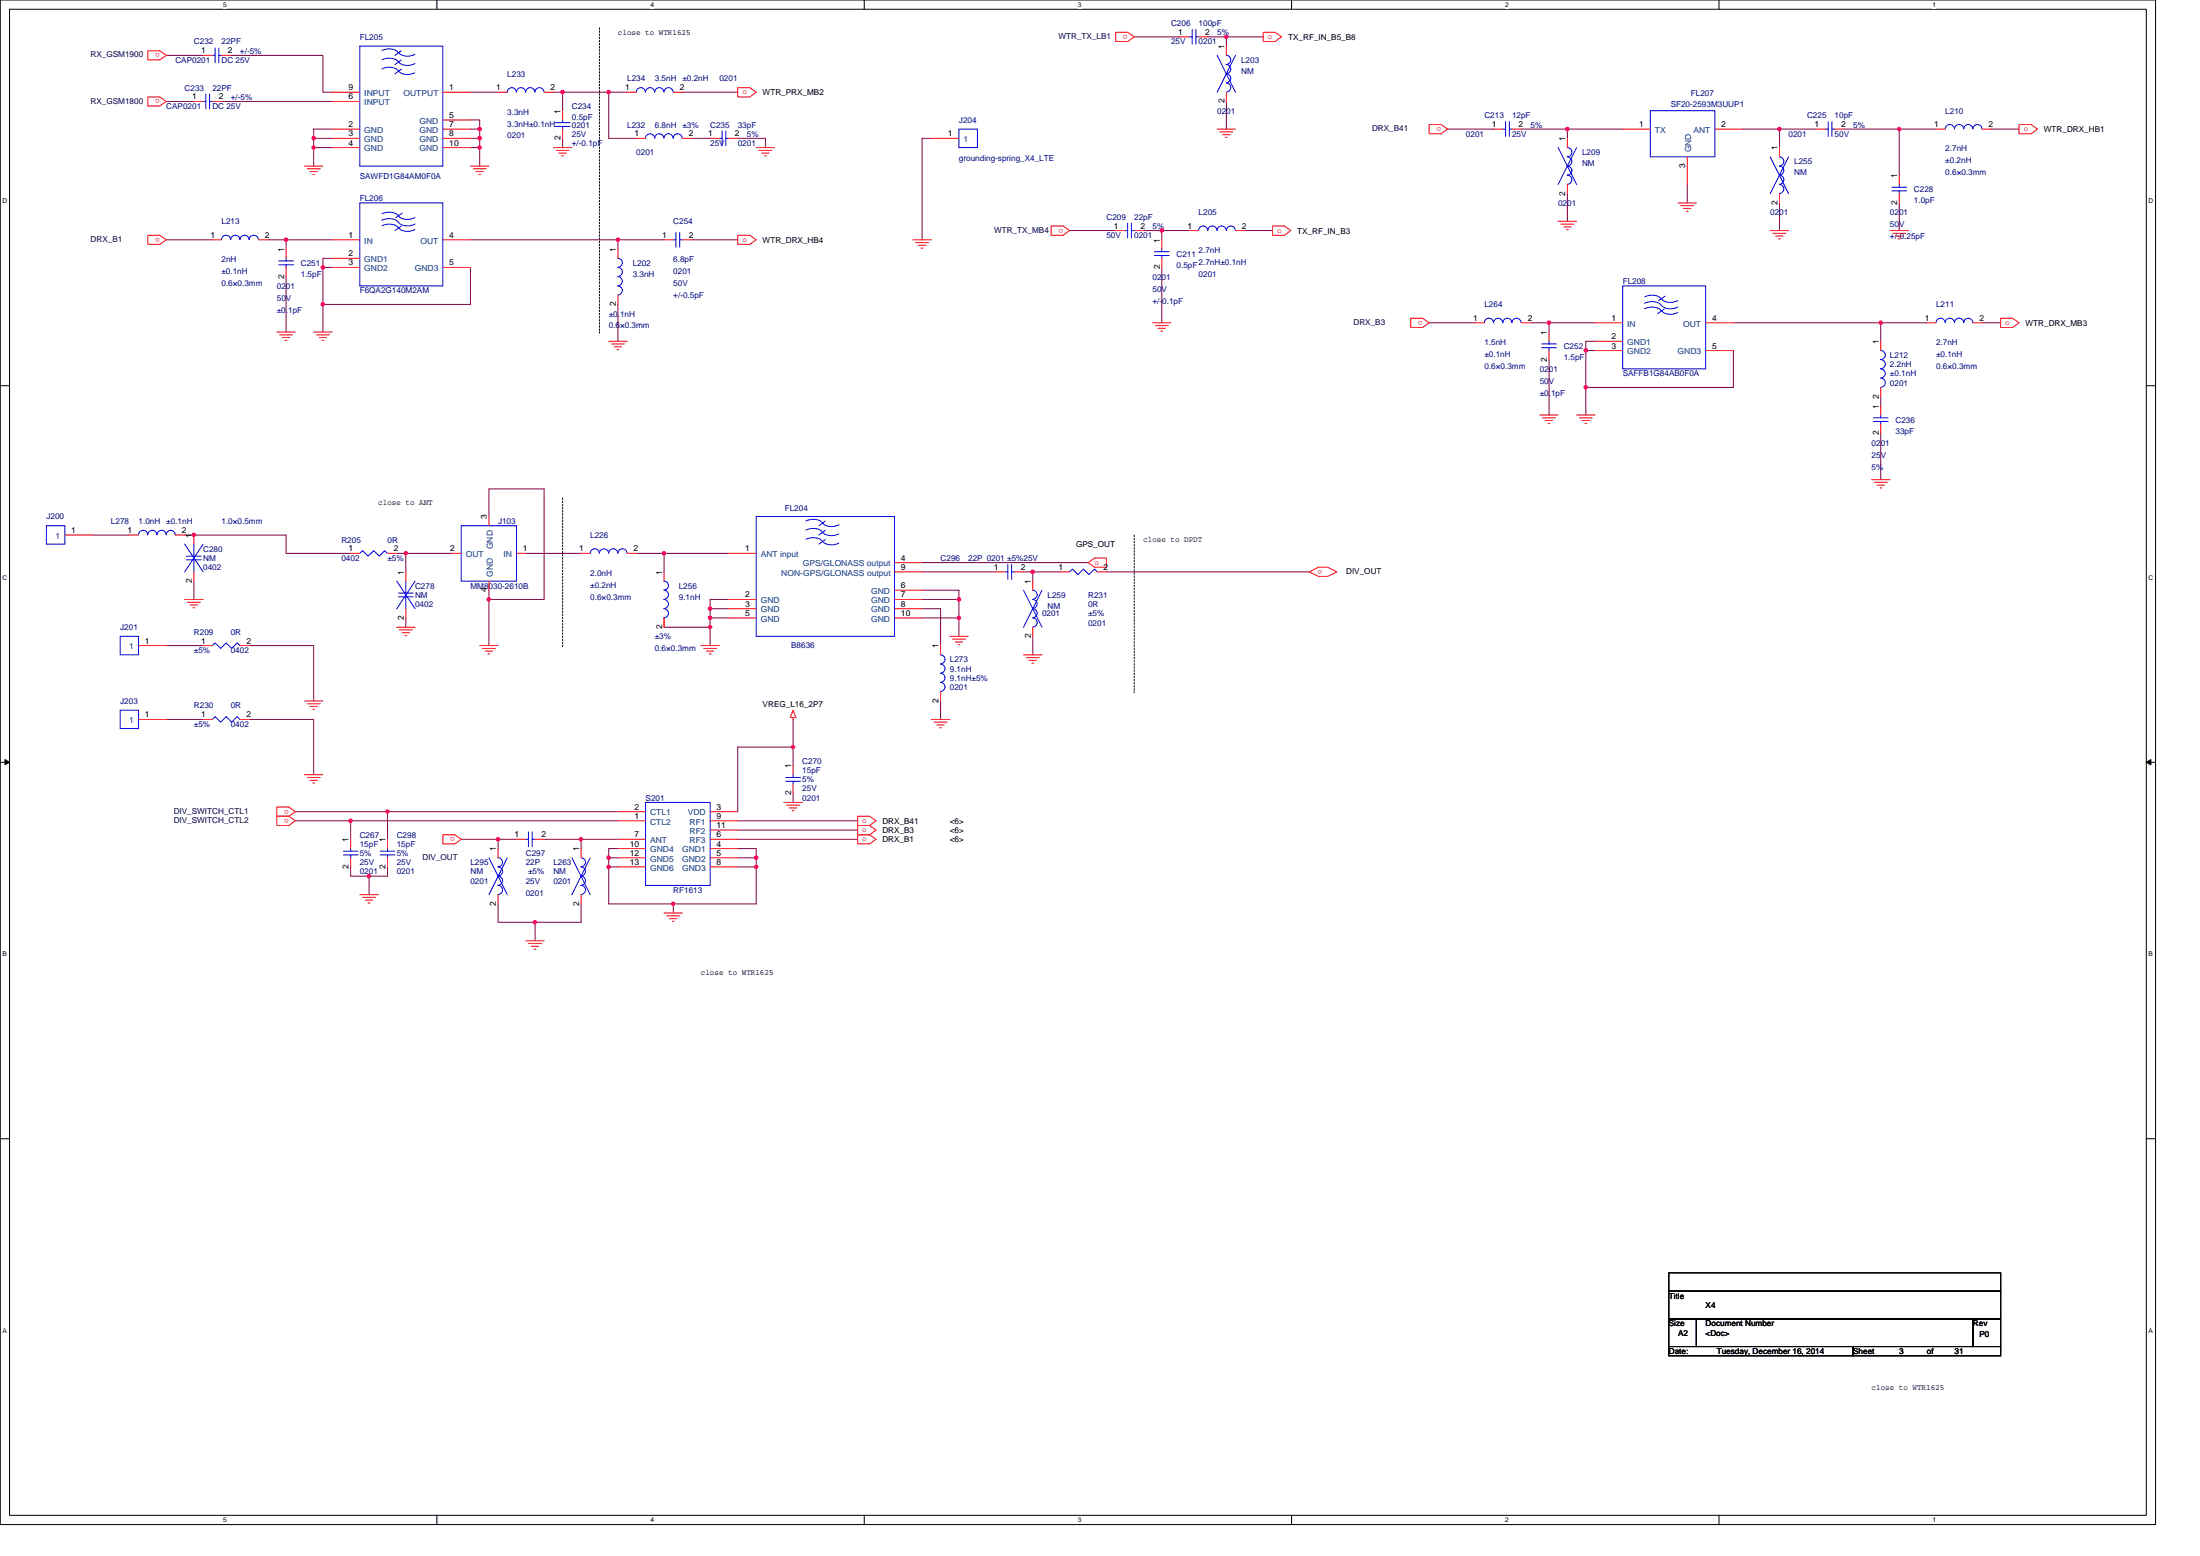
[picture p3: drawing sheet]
<svg xmlns="http://www.w3.org/2000/svg" width="297mm" height="210mm" viewBox="0 0 297 210" stroke-linecap="round" stroke-linejoin="round" font-family="sans-serif">
<path d="M0 0h291v205.7h-291zM1.3 1.2h288.5v203.3h-288.5z" fill="none" stroke="#000" stroke-width=".14"/>
<g fill="#fff">
<path d="M30.1 .1h.5v1h-.5z"/>
<path d="M30.1 204.6h.5v1h-.5z"/>
</g>
<path d="M59 0v1.2M59 204.5v1.2" fill="none" stroke="#000" stroke-width=".14"/>
<g fill="#fff">
<path d="M87.8 .1h.5v1h-.5z"/>
<path d="M87.8 204.6h.5v1h-.5z"/>
</g>
<path d="M116.7 0v1.2M116.7 204.5v1.2" fill="none" stroke="#000" stroke-width=".14"/>
<g fill="#fff">
<path d="M145.5 .1h.5v1h-.5z"/>
<path d="M145.5 204.6h.5v1h-.5z"/>
</g>
<path d="M174.4 0v1.2M174.4 204.5v1.2" fill="none" stroke="#000" stroke-width=".14"/>
<g fill="#fff">
<path d="M203.2 .1h.5v1h-.5z"/>
<path d="M203.2 204.6h.5v1h-.5z"/>
</g>
<path d="M232.1 0v1.2M232.1 204.5v1.2" fill="none" stroke="#000" stroke-width=".14"/>
<g fill="#fff">
<path d="M260.9 .1h.5v1h-.5z"/>
<path d="M260.9 204.6h.5v1h-.5z"/>
<path d="M.4 26.6h.6v1h-.6z"/>
<path d="M290.1 26.6h.6v1h-.6z"/>
<path d="M.4 77.4h.6v1h-.6z"/>
<path d="M290.1 77.4h.6v1h-.6z"/>
</g>
<path d="M0 52h1.3M289.8 52h1.2" fill="none" stroke="#000" stroke-width=".14"/>
<g fill="#fff">
<path d="M.4 128.3h.5v1h-.5z"/>
<path d="M290.1 128.3h.6v1h-.6z"/>
</g>
<path d="M0 102.9h1.3M289.8 102.9h1.2" fill="none" stroke="#000" stroke-width=".14"/>
<path d="M.7 102.5l.6 .4-.6 .3zM289.8 102.9l.6-.4v.7z" fill="#000" stroke="#000" stroke-width=".14"/>
<g fill="#fff">
<path d="M.4 179.1h.5v1h-.5z"/>
<path d="M290.1 179.1h.6v1h-.6z"/>
</g>
<path d="M0 153.7h1.3M289.8 153.7h1.2M225.3 178h3.7v3.7h-3.7zM225.3 171.8h44.8v2.4h-44.8zM225.3 174.2h44.8v3.8h-44.8zM229 178h37.4v3.7h-37.4zM266.4 178h3.7v3.7h-3.7zM225.3 181.7h24.9v1.3h-24.9zM250.2 181.7h19.9v1.3h-19.9z" fill="none" stroke="#000" stroke-width=".14"/>
<path d="M80.9 3.7v41.1M80.9 44.8h.1M76 67.2v19.9M153.1 72.2v21.1M76 87.1h.1M153.1 93.3h.1" fill="none" stroke="#000" stroke-width=".14" stroke-dasharray=".2 .2"/>
<g fill="none" stroke="#800040" stroke-width=".14">
<path d="M22.5 7.5h4.9M22.5 13.7h3.7M29.9 13.7h14.9M31.2 7.5h12.4v4.9h1.2M42.4 18.7v1.2M42.4 18.7h2.4M42.4 19.9h2.4M42.4 19.9v2.5M44.8 17.4h-2.4v1.3M63.5 12.4h3.7M63.5 19.9h1.3M63.5 18.7h1.3"/>
<path d="M63.5 17.4h1.3M63.5 16.2h1.3v1.2M64.8 17.4v1.3M64.8 19.9v2.5M64.8 18.7v1.2M74.7 12.4h1.3M76 18.7v1.2M76 12.4v2.5M76 12.4h6.2M82.2 12.4v6.3h3.7M82.2 12.4h2.5M92.1 12.4h7.5"/>
<path d="M93.4 18.7h2.5M99.6 18.7h3.8v1.2M125.7 18.7h-1.2v13.7M153.1 5h6.3M163.1 5h2.5M165.6 13.7v3.7M165.6 5v1.2M165.6 5h5M195.4 17.4h6.3M205.4 17.4h6.2M211.6 17.4h7.5M211.6 17.4v1.3"/>
<path d="M235.3 17.4h5M245.2 17.4h-4.9v2.5M249 17.4h7.4M256.4 17.4h5M256.4 17.4v6.2M268.9 17.4h3.7M22.5 32.4h6.2M36.1 32.4h2.5M38.6 32.4v1.2M38.6 32.4h6.2M38.6 37.3v7.5M43.6 36.1v5"/>
<path d="M43.6 36.1h1.2M44.8 34.9h-1.2v1.2M63.5 32.4h19.9M63.5 36.1v5h-19.9M83.4 32.4v1.2M83.4 32.4h6.3M93.4 32.4h6.2M144.4 31.1h6.2M154.4 31.1h2.5M156.9 31.1h3.7M156.9 36.1v7.5M156.9 31.1v1.3"/>
<path d="M168.1 31.1h3.7M211.6 26.1v3.8M227.8 24.9v2.5M240.3 27.4v3.7M256.4 27.4v3.7M43.6 41.1v3.7M83.4 41.1v5M193 43.6h6.2M206.6 43.6h2.5M209.1 48.5v7.5M209.1 43.6v1.2M209.1 43.6h6.3"/>
<path d="M214.1 47.3h1.3M214.1 47.3v5M214.1 52.3v3.7M215.4 46.1h-1.3v1.2M234 43.6h19.9M234 47.3v5h-19.9M253.9 43.6v2.5M253.9 43.6h6.3M253.9 58.5v6.2M253.9 53.5v1.3M267.6 43.6h2.5M12.5 72.2h5"/>
<path d="M24.9 72.2h13.7v2.5h8.7M26.2 78.4v2.5M53.6 74.7h1.2M54.8 74.7v2.5M54.8 74.7h6.2M66 79.7v7.4M66 69.7v-3.7h7.5v14.9h-7.5M71 74.7h7.5M85.9 74.7h3.8M98.4 74.7h-8.7v2.5M124.5 79.7h5v1.2M124.5 75.9h22.4"/>
<path d="M124.5 77.2h10M138.2 77.2h1.2M139.4 77.2h3.8M139.4 77.2v1.2M149.4 77.2h27.4M22.5 97.1h4.9M22.5 87.1h4.9M33.7 97.1h8.7v7.4M33.7 87.1h8.7v7.5M54.8 83.4v1.2M89.7 83.4v1.2h6.2M95.9 83.4v1.2"/>
<path d="M95.9 84.6v2.5M95.9 82.1h2.5M95.9 83.4h2.5M95.9 82.1v1.3M98.4 80.9h-2.5v1.2M107.1 97.1v3.7M124.5 80.9h5M124.5 83.4h5M124.5 82.1h2.5v5M127 94.6v2.5M129.5 80.9v2.5M129.5 83.4v2.5"/>
<path d="M139.4 85.9v2.5M39.9 110.8h7.4M39.9 109.5h12.4M47.3 110.8h36.1M47.3 110.8v2.5M47.3 117v1.2h2.5M49.8 118.2v2.5M52.3 109.5v3.8M52.3 109.5h31.1M52.3 117v1.2h-2.5M62.3 113.3h4.9M67.2 113.3v1.2"/>
<path d="M67.2 113.3h2.5M73.5 113.3h5M78.5 113.3v1.2M78.5 113.3h4.9M82.2 115.8h1.2M82.2 117h1.2M82.2 117v5h8.7M82.2 115.8v1.2M83.4 114.5h-1.2v1.3M99.6 114.5h2.5v1.3M99.6 115.8h2.5M99.6 117h2.5"/>
<path d="M99.6 110.8h16.2M99.6 112h16.2M99.6 113.3h16.2M102.1 115.8v1.2M102.1 117v5h-11.2M107.1 100.8h-7.5v8.7M107.1 107v1.3M107.1 100.8v2.5M67.2 122v2.5h5M72.2 124.5v2.5M78.5 122v2.5h-6.3M90.9 122v1.2"/>
</g>
<g fill="#f0f" stroke="#f0f" stroke-width=".14">
<circle cx="76" cy="12.4" r=".24"/>
<circle cx="82.2" cy="12.4" r=".24"/>
<circle cx="42.3" cy="18.7" r=".24"/>
<circle cx="64.8" cy="17.4" r=".24"/>
<circle cx="64.8" cy="19.9" r=".24"/>
<circle cx="64.8" cy="18.7" r=".24"/>
<circle cx="129.5" cy="80.9" r=".24"/>
<circle cx="129.5" cy="83.4" r=".24"/>
<circle cx="95.9" cy="82.1" r=".24"/>
<circle cx="95.9" cy="83.4" r=".24"/>
<circle cx="83.4" cy="32.4" r=".24"/>
<circle cx="43.6" cy="36.1" r=".24"/>
<circle cx="43.6" cy="41.1" r=".24"/>
<circle cx="52.3" cy="109.5" r=".24"/>
<circle cx="47.3" cy="110.8" r=".23"/>
<circle cx="49.8" cy="118.2" r=".24"/>
<circle cx="107.1" cy="100.8" r=".24"/>
<circle cx="102.1" cy="117" r=".24"/>
<circle cx="102.1" cy="115.7" r=".24"/>
<circle cx="82.2" cy="117" r=".24"/>
<circle cx="82.2" cy="115.7" r=".24"/>
<circle cx="90.9" cy="122" r=".23"/>
<circle cx="42.3" cy="19.9" r=".24"/>
<circle cx="139.4" cy="77.2" r=".24"/>
<circle cx="78.4" cy="113.2" r=".24"/>
<circle cx="67.2" cy="113.2" r=".24"/>
<circle cx="72.2" cy="124.4" r=".24"/>
<circle cx="66" cy="80.9" r=".24"/>
<circle cx="54.8" cy="74.7" r=".24"/>
<circle cx="26.2" cy="72.2" r=".24"/>
<circle cx="165.6" cy="5" r=".23"/>
<circle cx="156.9" cy="31.1" r=".24"/>
<circle cx="211.6" cy="17.4" r=".24"/>
<circle cx="240.2" cy="17.4" r=".23"/>
<circle cx="214.1" cy="47.3" r=".24"/>
<circle cx="214.1" cy="52.3" r=".24"/>
<circle cx="253.9" cy="43.5" r=".24"/>
<circle cx="256.4" cy="17.4" r=".24"/>
<circle cx="38.6" cy="32.4" r=".24"/>
<circle cx="209.1" cy="43.5" r=".24"/>
<circle cx="89.6" cy="74.7" r=".24"/>
<circle cx="95.9" cy="84.6" r=".24"/>
</g>
<g fill="none" stroke="#f00" stroke-width=".14">
<path d="M20 6.9h1.6l.9 .6-.9 .6h-1.6zM20 13.1h1.6l.9 .6-.9 .6h-1.6zM26.2 13.7h1.2M27.4 7.5h1.3M28.7 13.7h1.2M29.9 7.5h1.3M44.8 17.4h3.8M44.8 18.7h3.8M44.8 19.9h3.8M44.8 13.7h3.8M44.8 12.4h3.8M59.8 12.4h3.7"/>
<path d="M59.8 16.2h3.7M59.8 17.4h3.7M59.8 18.7h3.7M59.8 19.9h3.7M67.2 12.4h1.3M73.5 12.4h1.2M74.7 19.9h2.5M76 14.9v1.3M76 17.4v1.3M84.7 12.4h1.2M85.9 18.7h1.3M90.9 12.4h1.2"/>
<path d="M92.1 18.7h1.3M95.9 18.7h1.2M98.4 18.7h1.2M99.6 11.8h1.6l.9 .6-.9 .7h-1.6zM102.1 19.9h2.5M125.7 18.7h3.8M150.6 4.4h1.6l.9 .6-.9 .6h-1.6zM159.4 5h1.2M161.8 5h1.3M164.3 17.4h2.5M164.7 17.8h1.8M165.1 18.2h1"/>
<path d="M165.5 18.5h.2M165.6 6.2v1.3M165.6 12.4v1.3M170.6 4.4h1.6l.8 .6-.8 .6h-1.6zM193 16.8h1.6l.8 .6-.8 .7h-1.6zM201.7 17.4h1.2M204.1 17.4h1.3M211.6 18.7v1.2M219.1 17.4h3.7M231.5 17.4h3.8M240.3 19.9v1.3M245.2 17.4h1.3"/>
<path d="M247.7 17.4h1.3M261.4 17.4h1.3M267.6 17.4h1.3M272.6 16.8h1.6l.9 .6-.9 .7h-1.6zM20 31.7h1.6l.9 .7-.9 .6h-1.6zM28.7 32.4h1.2M34.9 32.4h1.2M38.6 33.6v1.3M38.6 36.1v1.2M41.1 22.4h2.5M41.5 22.8h1.7M41.9 23.2h1"/>
<path d="M42.2 23.5h.3M44.8 32.4h3.8M44.8 36.1h3.8M44.8 34.9h3.8M59.8 32.4h3.7M59.8 36.1h3.7M63.5 22.4h2.5M63.9 22.8h1.7M64.3 23.2h1M64.6 23.5h.3M75.1 20.3h1.7M75.5 20.7h1"/>
<path d="M75.8 21h.3M83.4 33.6v1.3M83.4 39.8v1.3M89.7 32.4h1.2M92.1 32.4h1.3M99.6 31.7h1.6l.9 .7-.9 .6h-1.6zM102.5 20.3h1.7M102.8 20.7h1M103.2 21h.3M123.3 32.4h2.4M123.6 32.7h1.8M124 33.1h1"/>
<path d="M124.4 33.5h.2M141.9 30.5h1.6l.9 .6-.9 .6h-1.6zM150.6 31.1h1.3M153.1 31.1h1.3M156.9 32.4v1.2M156.9 34.9v1.2M160.6 31.1h1.2M166.8 31.1h1.3M171.8 30.5h1.6l.9 .6-.9 .6h-1.6zM210.4 29.9h2.5M210.8 30.2h1.7M211.1 30.6h1"/>
<path d="M211.5 31h.2M211.6 24.9v1.2M226.6 27.4h2.4M226.9 27.7h1.8M227.3 28.1h1M227.7 28.5h.2M227.8 21.2v3.7M239 31.1h2.5M239.4 31.5h1.7M239.8 31.9h.9M240.1 32.2h.3M240.3 26.1v1.3"/>
<path d="M255.2 31.1h2.5M255.6 31.5h1.7M255.9 31.9h1M256.3 32.2h.3M256.4 23.6v1.3M256.4 26.1v1.3M37.4 44.8h2.5M37.8 45.2h1.7M38.1 45.6h1M38.5 45.9h.3M42.4 44.8h2.4M42.7 45.2h1.8"/>
<path d="M43.1 45.6h1M43.5 45.9h.2M82.2 46.1h2.5M82.6 46.4h1.7M82.9 46.8h1M83.3 47.2h.3M155.6 43.6h2.5M156 43.9h1.7M156.4 44.3h1M156.7 44.7h.3M190.5 42.9h1.6l.9 .7-.9 .6h-1.6zM199.2 43.6h1.2"/>
<path d="M205.4 43.6h1.2M207.9 56h2.5M208.3 56.4h1.7M208.6 56.7h1M209 57.1h.3M209.1 44.8v1.3M209.1 47.3v1.2M212.9 56h2.5M213.3 56.4h1.7M213.6 56.7h1M214 57.1h.2M215.4 43.6h3.7"/>
<path d="M215.4 47.3h3.7M215.4 46.1h3.7M230.3 43.6h3.7M230.3 47.3h3.7M253.9 46.1v1.2M253.9 52.3v1.2M253.9 54.8v1.2M253.9 57.3v1.2M260.2 43.6h1.2M266.4 43.6h1.2M270.1 42.9h1.6l.9 .7-.9 .6h-1.6zM8.8 72.2h3.7"/>
<path d="M17.5 72.2h1.2M23.7 72.2h1.2M26.2 72.2v1.2M26.2 77.2v1.2M47.3 74.7h1.3M52.3 74.7h1.3M54.8 77.2v1.2M61 74.7h1.3M66 69.7v1.3M66 78.4v1.3M69.7 74.7h1.3M78.5 74.7h1.2"/>
<path d="M84.7 74.7h1.2M89.7 77.2v1.2M98.4 74.7h3.7M120.8 75.9h3.7M120.8 79.7h3.7M120.8 77.2h3.7M134.5 77.2h1.2M136.9 77.2h1.3M139.4 78.4v1.3M143.2 77.2h1.2M146.9 75.9l.9-.6h1.6v1.2h-1.6zM148.1 77.2h1.3"/>
<path d="M176.8 77.2l1.2-.7h1.3l1.2 .7-1.2 .6h-1.3zM252.7 64.7h2.5M253.1 65.1h1.7M253.4 65.5h1M253.8 65.8h.3M18.7 87.1h3.8M18.7 97.1h3.8M24.9 80.9h2.5M25.3 81.3h1.7M25.7 81.6h1M26.1 82h.2M27.4 97.1h1.3"/>
<path d="M27.4 87.1h1.3M32.4 97.1h1.3M32.4 87.1h1.3M41.1 94.6h2.5M41.5 95h1.7M41.9 95.3h1M42.2 95.7h.3M53.6 84.6h2.4M53.9 85h1.8M54.3 85.4h1M54.7 85.8h.2M54.8 82.1v1.3"/>
<path d="M64.8 87.1h2.4M65.1 87.5h1.8M65.5 87.9h1M65.9 88.2h.2M89.7 83.4v1.2M94.6 87.1h2.5M95 87.5h1.7M95.4 87.9h1M95.8 88.2h.2M98.4 80.9h3.7M98.4 82.1h3.7M98.4 83.4h3.7"/>
<path d="M107.1 95.8l.4 1h-.8zM107.1 96.8v.3M120.8 80.9h3.7M120.8 82.1h3.7M120.8 83.4h3.7M125.7 97.1h2.5M126.1 97.5h1.8M126.5 97.8h1M126.9 98.2h.2M127 87.1v1.3M127 93.3v1.3M128.2 85.9h2.5"/>
<path d="M128.6 86.3h1.8M129 86.6h1M129.4 87h.2M138.2 88.4h2.5M138.6 88.8h1.7M138.9 89.1h1M139.3 89.5h.3M139.4 84.6v1.3M37.4 108.9h1.6l.9 .6-.9 .7h-1.6zM37.4 110.2h1.6l.9 .6-.9 .6h-1.6zM41.1 104.5h2.5M41.5 104.9h1.7"/>
<path d="M41.9 105.3h1M42.2 105.7h.3M47.3 113.3v1.2M47.3 115.8v1.2M52.3 113.3v1.2M52.3 115.8v1.2M59.8 112.6h1.6l.9 .7-.9 .6h-1.6zM67.2 114.5v1.3M69.7 113.3h1.3M72.2 113.3h1.3M78.5 114.5v1.3M83.4 109.5h3.8"/>
<path d="M83.4 110.8h3.8M83.4 117h3.8M83.4 113.3h3.8M83.4 114.5h3.8M83.4 115.8h3.8M95.9 109.5h3.7M95.9 110.8h3.7M95.9 112h3.7M95.9 113.3h3.7M95.9 114.5h3.7M95.9 115.8h3.7M95.9 117h3.7"/>
<path d="M105.8 108.3h2.5M106.2 108.6h1.7M106.6 109h1M107 109.4h.2M107.1 103.3v1.2M107.1 105.8v1.2M115.8 112.6h1.6l.9 .7-.9 .6h-1.6zM115.8 110.2h1.6l.9 .6-.9 .6h-1.6zM117.4 111.4l.9 .6-.9 .6M117.4 111.4h-1.6v1.2h1.6M48.6 120.7h2.5M49 121.1h1.7"/>
<path d="M49.3 121.5h1M49.7 121.9h.3M67.2 120.7v1.3M71 127h2.5M71.3 127.3h1.8M71.7 127.7h1M72.1 128.1h.2M78.5 120.7v1.3M89.7 123.2h2.4M90 123.6h1.8M90.4 124h1M90.8 124.3h.2"/>
</g>
<g fill="none" stroke="#00f" stroke-width=".14">
<path d="M27.4 13.7h.4M27.8 12.7v2M28.3 12.7v2M28.3 13.7h.4M28.7 7.5h.3M29 6.5v2M29.5 6.5v2M29.5 7.5h.4M48.6 6.2h11.2v16.2h-11.2zM51.6 9.3a1.92 1.92 0 0 1 2.2 .3M51.6 6.8a1.93 1.93 0 0 1 2.1 .3M51.6 8.1a1.96 1.96 0 0 1 2.1 .2"/>
<path d="M53.8 8.3a1.83 1.83 0 0 0 2.2 .3M53.8 9.6a1.89 1.89 0 0 0 2.2 .2M53.8 7.1a1.83 1.83 0 0 0 2.2 .2M54.2 8.1l-.9 .6M54.2 9.3l-.9 .7M54.2 6.9l-.9 .6M68.5 12.4a.61 .61 0 0 1 .6-.6 .61 .61 0 0 1 .6 .6 .63 .63 0 0 1 .6-.6 .63 .63 0 0 1 .7 .6M71 12.4a.61 .61 0 0 1 .6-.6 .61 .61 0 0 1 .6 .6M72.2 12.4a.6 .6 0 0 1 .6-.6 .6 .6 0 0 1 .6 .6M75 16.6h2M75 17.1h2M76 16.2v.4"/>
<path d="M76 17.1v.3M85.9 12.4a.61 .61 0 0 1 .6-.6 .61 .61 0 0 1 .6 .6 .63 .63 0 0 1 .7-.6 .63 .63 0 0 1 .6 .6 .63 .63 0 0 1 .6-.6 .63 .63 0 0 1 .6 .6 .63 .63 0 0 1 .7-.6 .63 .63 0 0 1 .6 .6M87.2 18.6a.61 .61 0 0 1 .6-.5 .61 .61 0 0 1 .6 .5 .63 .63 0 0 1 .6-.5 .63 .63 0 0 1 .6 .5 .63 .63 0 0 1 .7-.5 .63 .63 0 0 1 .6 .5 .61 .61 0 0 1 .6-.5 .61 .61 0 0 1 .6 .5M97.1 18.7h.4M97.5 17.7v2M98 17.7v2M98 18.7h.4M129.5 17.4h2.5v2.5h-2.5zM160.6 5h.4M161 4v2M161.5 4v2M161.5 5h.3"/>
<path d="M164.3 7.5l2.5 4.9M165.6 7.5a.61 .61 0 0 1 .6 .6 .61 .61 0 0 1-.6 .6 .62 .62 0 0 1 .6 .6 .62 .62 0 0 1-.6 .6 .61 .61 0 0 1 .6 .7 .61 .61 0 0 1-.6 .6M165.6 11.2a.61 .61 0 0 1 .6 .6 .61 .61 0 0 1-.6 .6M166.8 7.5l-2.5 4.9M202.9 17.4h.4M203.3 16.4v2M203.8 16.4v2M203.8 17.4h.3M210.4 19.9l2.5 5M211.6 19.9a.61 .61 0 0 1 .6 .6 .61 .61 0 0 1-.6 .6M212.9 19.9l-2.5 5M222.8 14.9h8.7v6.3h-8.7z"/>
<path d="M246.5 17.4h.3M246.8 16.4v2M247.4 16.4v2M247.4 17.4h.3M262.7 17.4a.61 .61 0 0 1 .6-.6 .61 .61 0 0 1 .6 .6 .63 .63 0 0 1 .6-.6 .63 .63 0 0 1 .6 .6 .61 .61 0 0 1 .6-.6 .61 .61 0 0 1 .7 .6M266.4 17.4a.61 .61 0 0 1 .6-.6 .61 .61 0 0 1 .6 .6M29.9 32.3a.61 .61 0 0 1 .6-.6 .61 .61 0 0 1 .6 .6M31.2 32.3a.61 .61 0 0 1 .6-.5 .61 .61 0 0 1 .6 .5M32.4 32.3a.61 .61 0 0 1 .6-.6 .61 .61 0 0 1 .6 .6M33.7 32.3a.61 .61 0 0 1 .6-.6 .61 .61 0 0 1 .6 .6M37.6 35.2h2M37.6 35.7h2"/>
<path d="M38.6 34.9v.3M38.6 35.7v.4M48.6 27.4h11.2v11.2h-11.2zM51.6 29.7a1.93 1.93 0 0 1 2.1 .3M51.6 30.5a1.92 1.92 0 0 1 2.2 .2M51.6 28.9a1.96 1.96 0 0 1 2.1 .2M53.8 30a1.83 1.83 0 0 0 2.2 .2M53.8 30.7a1.87 1.87 0 0 0 2.2 .3M53.8 29.1a1.83 1.83 0 0 0 2.2 .3M54.2 30.5l-.9 .6M54.3 28.7l-.9 .7M83.4 34.9a.6 .6 0 0 1 .6 .6 .6 .6 0 0 1-.6 .6 .62 .62 0 0 1 .6 .6 .62 .62 0 0 1-.6 .6 .62 .62 0 0 1 .6 .6 .62 .62 0 0 1-.6 .7 .62 .62 0 0 1 .6 .6 .62 .62 0 0 1-.6 .6"/>
<path d="M90.9 32.4h.4M91.3 31.4v2M91.8 31.4v2M91.8 32.4h.3M151.9 31.1h.3M152.2 30.1v2M152.8 30.1v2M152.8 31.1h.3M155.9 34h2M155.9 34.5h2M156.9 33.6v.4M156.9 34.5v.4"/>
<path d="M161.8 31.1a.61 .61 0 0 1 .7-.6 .61 .61 0 0 1 .6 .6M163.1 31.1a.61 .61 0 0 1 .6-.6 .61 .61 0 0 1 .6 .6M164.3 31.1a.61 .61 0 0 1 .6-.6 .61 .61 0 0 1 .7 .6M165.6 31.1a.6 .6 0 0 1 .6-.6 .6 .6 0 0 1 .6 .6M211.6 21.2a.61 .61 0 0 1 .6 .6 .61 .61 0 0 1-.6 .6M211.6 22.4a.6 .6 0 0 1 .6 .6 .6 .6 0 0 1-.6 .6 .62 .62 0 0 1 .6 .6 .62 .62 0 0 1-.6 .7M219.1 38.6h11.2v11.2h-11.2zM224.8 40l-.9 .6M239 21.2l2.5 4.9M240.2 21.2a.61 .61 0 0 1 .7 .6 .61 .61 0 0 1-.7 .6M240.2 22.4a.6 .6 0 0 1 .7 .6 .6 .6 0 0 1-.7 .6 .62 .62 0 0 1 .7 .6 .62 .62 0 0 1-.7 .7 .62 .62 0 0 1 .7 .6 .62 .62 0 0 1-.7 .6M241.5 21.2l-2.5 4.9"/>
<path d="M255.4 25.3h2M255.4 25.8h2M256.4 24.9v.4M256.4 25.8v.3M200.4 43.5a.61 .61 0 0 1 .6-.6 .61 .61 0 0 1 .7 .6M201.7 43.5a.61 .61 0 0 1 .6-.6 .61 .61 0 0 1 .6 .6M202.9 43.5a.6 .6 0 0 1 .6-.6 .6 .6 0 0 1 .6 .6M204.1 43.5a.61 .61 0 0 1 .7-.6 .61 .61 0 0 1 .6 .6M208.1 46.4h2M208.1 46.9h2M209.1 46.1v.3M209.1 46.9v.4"/>
<path d="M222.1 41.7a1.96 1.96 0 0 1 2.2 .2M222.1 40.1a1.97 1.97 0 0 1 2.2 .2M222.1 40.9a1.97 1.97 0 0 1 2.2 .3M224.3 41.2a1.83 1.83 0 0 0 2.2 .2M224.3 41.9a1.84 1.84 0 0 0 2.2 .3M224.3 40.3a1.83 1.83 0 0 0 2.2 .3M224.7 41.7l-.9 .6M252.9 56.4h2M252.9 56.9h2M253.9 47.3a.6 .6 0 0 1 .6 .6 .6 .6 0 0 1-.6 .6M253.9 48.5a.61 .61 0 0 1 .6 .6 .61 .61 0 0 1-.6 .7M253.9 49.8a.61 .61 0 0 1 .6 .6 .61 .61 0 0 1-.6 .6"/>
<path d="M253.9 51a.61 .61 0 0 1 .6 .6 .61 .61 0 0 1-.6 .7M253.9 56v.4M253.9 56.9v.4M261.4 43.5a.61 .61 0 0 1 .6-.6 .61 .61 0 0 1 .6 .6 .63 .63 0 0 1 .7-.6 .63 .63 0 0 1 .6 .6 .63 .63 0 0 1 .6-.6 .63 .63 0 0 1 .6 .6 .61 .61 0 0 1 .6-.6 .61 .61 0 0 1 .7 .6M6.3 71h2.5v2.4h-2.5zM18.7 72.2a.61 .61 0 0 1 .6-.6 .61 .61 0 0 1 .6 .6 .62 .62 0 0 1 .7-.6 .62 .62 0 0 1 .6 .6 .62 .62 0 0 1 .6-.6 .62 .62 0 0 1 .6 .6 .61 .61 0 0 1 .6-.6 .61 .61 0 0 1 .7 .6M24.9 73.4l2.5 3.8M25.2 75.1h2M25.2 75.5h2M26.2 73.4v1.7M26.2 75.5v1.7M27.4 73.4l-2.5 3.8"/>
<path d="M48.6 74.7l.4-.4 .7 .8 .8-.8 .7 .8 .7-.8 .4 .4M53.6 78.4l2.4 3.7M54.8 78.4v1.6M56 78.4l-2.4 3.7M62.3 71h7.4v7.4h-7.4zM80.9 74.7a.61 .61 0 0 0-.6-.6 .61 .61 0 0 0-.6 .6M82.2 74.7a.61 .61 0 0 0-.6-.6 .61 .61 0 0 0-.7 .6M83.4 74.7a.61 .61 0 0 0-.6-.6 .61 .61 0 0 0-.6 .6M84.7 74.7a.61 .61 0 0 0-.7-.6 .61 .61 0 0 0-.6 .6M89.6 78.4a.6 .6 0 0 1 .7 .6 .6 .6 0 0 1-.7 .6M89.6 79.7a.61 .61 0 0 1 .7 .6 .61 .61 0 0 1-.7 .6M102.1 69.7h18.7v16.2h-18.7z"/>
<path d="M108.8 70.3a1.93 1.93 0 0 1 2.2 .2M108.8 71.5a1.92 1.92 0 0 1 2.2 .3M108.8 72.8a1.92 1.92 0 0 1 2.2 .2M111.1 70.5a1.83 1.83 0 0 0 2.2 .3M111.1 71.8a1.89 1.89 0 0 0 2.2 .3M111.1 73a1.84 1.84 0 0 0 2.2 .3M111.4 70.3l-.8 .7M111.4 71.6l-.8 .6M111.4 72.8l-.8 .6M135.7 77.2h.4M136.1 76.2v2M136.6 76.2v2"/>
<path d="M136.6 77.2h.3M138.2 79.7l2.5 4.9M139.4 79.7a.61 .61 0 0 1 .6 .6 .61 .61 0 0 1-.6 .6M140.7 79.7l-2.5 4.9M144.4 77.2l.4-.4 .7 .7 .8-.7 .7 .7 .8-.7 .3 .4M16.2 85.9h2.5v2.5h-2.5zM16.2 95.8h2.5v2.5h-2.5zM28.7 97.1l.3-.4 .8 .8 .7-.8 .8 .8 .7-.8 .4 .4M28.7 87.1l.3-.3 .8 .7 .7-.7 .8 .7 .7-.7 .4 .3M53.8 80h2M53.8 80.5h2M54.8 80.5v1.6"/>
<path d="M89.6 80.9a.61 .61 0 0 1 .7 .6 .61 .61 0 0 1-.7 .6M89.6 82.1a.61 .61 0 0 1 .7 .7 .61 .61 0 0 1-.7 .6M127 88.4a.61 .61 0 0 1 .6 .6 .61 .61 0 0 1-.6 .6M127 89.6a.61 .61 0 0 1 .6 .6 .61 .61 0 0 1-.6 .6M127 90.9a.6 .6 0 0 1 .6 .6 .6 .6 0 0 1-.6 .6 .62 .62 0 0 1 .6 .6 .62 .62 0 0 1-.6 .6M139.4 80.9a.61 .61 0 0 1 .6 .6 .61 .61 0 0 1-.6 .6M139.4 82.1a.61 .61 0 0 1 .6 .7 .61 .61 0 0 1-.6 .6M139.4 83.4a.61 .61 0 0 1 .6 .6 .61 .61 0 0 1-.6 .6M46.4 114.9h1.9M46.4 115.4h1.9M47.3 114.5v.4M47.3 115.4v.4"/>
<path d="M51.3 114.9h2M51.3 115.4h2M52.3 114.5v.4M52.3 115.4v.4M66 115.8l2.5 4.9M67.2 115.8a.6 .6 0 0 1 .7 .6 .6 .6 0 0 1-.7 .6M67.2 117a.61 .61 0 0 1 .7 .6 .61 .61 0 0 1-.7 .6M67.2 118.2a.61 .61 0 0 1 .7 .7 .61 .61 0 0 1-.7 .6M67.2 119.5a.61 .61 0 0 1 .7 .6 .61 .61 0 0 1-.7 .6M68.5 115.8l-2.5 4.9M71 113.3h.3M71.3 112.3v2"/>
<path d="M71.9 112.3v2M71.9 113.3h.3M77.2 115.8l2.5 4.9M78.4 115.8a.6 .6 0 0 1 .7 .6 .6 .6 0 0 1-.7 .6M78.4 117a.61 .61 0 0 1 .7 .6 .61 .61 0 0 1-.7 .6M78.4 118.2a.61 .61 0 0 1 .7 .7 .61 .61 0 0 1-.7 .6M78.4 119.5a.61 .61 0 0 1 .7 .6 .61 .61 0 0 1-.7 .6M79.7 115.8l-2.5 4.9M87.2 108.3h8.7v11.2h-8.7zM106.1 104.9h2M106.1 105.4h2M107.1 104.5v.4"/>
<path d="M107.1 105.4v.4"/>
</g>
<g font-size="1.1" fill="#000080">
<text x="26.2" y="6">C232</text>
<text x="29.9" y="6">22PF</text>
<text x="48.6" y="5.4">FL205</text>
<text x="158.1" y="3.5">C206</text>
<text x="158.1" y="6">25V</text>
<text x="161.8" y="3.5">100pF</text>
<text x="161.8" y="6">0201</text>
<text x="164.3" y="4.8">5%</text>
<text x="23.7" y="8.5">CAP0201</text>
<text x="29.9" y="8.5">DC 25V</text>
<text x="32.4" y="7.2">+/-5%</text>
<text x="68.5" y="10.4">L233</text>
<text x="84.7" y="11">L234</text>
<text x="88.4" y="11">3.5nH</text>
<text x="92.1" y="11">±0.2nH</text>
<text x="97.1" y="11">0201</text>
<text x="167.6" y="8.5">L203</text>
<text x="167.6" y="10">NM</text>
<text x="22.5" y="14.7">CAP0201</text>
<text x="24.9" y="12.2">C233</text>
<text x="28.7" y="14.7">DC 25V</text>
<text x="28.7" y="12.2">22PF</text>
<text x="31.2" y="13.5">+/-5%</text>
<text x="68.5" y="15.5">3.3nH</text>
<text x="68.5" y="17.1">3.3nH±0.1nH</text>
<text x="77.2" y="14.7">C234</text>
<text x="77.2" y="16.2">0.5pF</text>
<text x="77.2" y="17.2">0201</text>
<text x="84.7" y="17.2">L232</text>
<text x="88.4" y="17.2">6.8nH</text>
<text x="92.1" y="17.2">±3%</text>
<text x="95.9" y="17.2">C235</text>
<text x="99.6" y="17.2">33pF</text>
<text x="129.5" y="16.6">J204</text>
<text x="164.3" y="15.3">0201</text>
<text x="200.4" y="16">C213</text>
<text x="204.1" y="16">12pF</text>
<text x="206.6" y="17.2">5%</text>
<text x="225.6" y="14.5">SF20-2593M3UUP1</text>
<text x="228.3" y="13">FL207</text>
<text x="244" y="16">C225</text>
<text x="247.7" y="16">10pF</text>
<text x="250.2" y="17.2">5%</text>
<text x="262.7" y="15.3">L210</text>
<text x="68.5" y="18.7">0201</text>
<text x="77.2" y="18.4">25V</text>
<text x="77.2" y="19.7">+/-0.1pF</text>
<text x="85.9" y="20.9">0201</text>
<text x="95.9" y="19.7">25V</text>
<text x="99.6" y="19.7">0201</text>
<text x="100.9" y="18.4">5%</text>
<text x="129.5" y="21.7">grounding-spring_X4_LTE</text>
<text x="197.9" y="18.4">0201</text>
<text x="204.1" y="18.4">25V</text>
<text x="213.6" y="20.9">L209</text>
<text x="213.6" y="22.4">NM</text>
<text x="241.5" y="18.4">0201</text>
<text x="242.2" y="22.2">L255</text>
<text x="242.2" y="23.7">NM</text>
<text x="247.7" y="18.4">50V</text>
<text x="262.7" y="20.4">2.7nH</text>
<text x="262.7" y="22.1">±0.2nH</text>
<text x="262.7" y="23.7">0.6×0.3mm</text>
<text x="48.6" y="27.2">FL206</text>
<text x="48.6" y="24.2">SAWFD1G84AM0F0A</text>
<text x="149.4" y="29.7">C209</text>
<text x="153.1" y="29.7">22pF</text>
<text x="161.8" y="29">L205</text>
<text x="210.4" y="27.8">0201</text>
<text x="239" y="29">0201</text>
<text x="255.2" y="29">0201</text>
<text x="258.4" y="25.9">C228</text>
<text x="258.4" y="27.4">1.0pF</text>
<text x="29.9" y="30.3">L213</text>
<text x="29.9" y="35.4">2nH</text>
<text x="40.6" y="35.9">C251</text>
<text x="85.4" y="35.9">L202</text>
<text x="90.9" y="30.3">C254</text>
<text x="90.9" y="35.4">6.8pF</text>
<text x="149.4" y="32.1">50V</text>
<text x="153.1" y="32.1">0201</text>
<text x="155.6" y="30.9">5%</text>
<text x="158.9" y="34.6">C211</text>
<text x="161.8" y="34.1">2.7nH</text>
<text x="161.8" y="35.8">2.7nH±0.1nH</text>
<text x="255.2" y="30.6">50V</text>
<text x="255.2" y="32.3">+/-0.25pF</text>
<text x="29.9" y="37">±0.1nH</text>
<text x="29.9" y="38.6">0.6×0.3mm</text>
<text x="37.4" y="39">0201</text>
<text x="37.4" y="40.6">50V</text>
<text x="40.6" y="37.4">1.5pF</text>
<text x="48.6" y="39.6">F6QA2G140M2AM</text>
<text x="85.4" y="37.4">3.3nH</text>
<text x="90.9" y="37">0201</text>
<text x="90.9" y="38.6">50V</text>
<text x="90.9" y="40.2">+/-0.5pF</text>
<text x="155.6" y="37.7">0201</text>
<text x="155.6" y="39.3">50V</text>
<text x="155.6" y="41">+/-0.1pF</text>
<text x="158.9" y="36.1">0.5pF</text>
<text x="161.8" y="37.4">0201</text>
<text x="200.4" y="41.5">L264</text>
<text x="219.1" y="38.4">FL208</text>
<text x="261.4" y="41.5">L211</text>
<text x="37.4" y="42.2">±0.1pF</text>
<text x="82.2" y="42.7">±0.1nH</text>
<text x="82.2" y="44.3">0.6×0.3mm</text>
<text x="200.4" y="46.6">1.5nH</text>
<text x="211.1" y="47.1">C252</text>
<text x="261.4" y="46.6">2.7nH</text>
<text x="200.4" y="48.2">±0.1nH</text>
<text x="200.4" y="49.8">0.6×0.3mm</text>
<text x="207.9" y="50.2">0201</text>
<text x="207.9" y="51.8">50V</text>
<text x="207.9" y="53.4">±0.1pF</text>
<text x="211.1" y="48.6">1.5pF</text>
<text x="219.1" y="50.8">SAFFB1G84AB0F0A</text>
<text x="255.2" y="48.3">L212</text>
<text x="255.2" y="49.6">2.2nH</text>
<text x="255.2" y="50.8">±0.1nH</text>
<text x="255.2" y="52">0201</text>
<text x="261.4" y="48.2">±0.1nH</text>
<text x="261.4" y="49.8">0.6×0.3mm</text>
<text x="255.9" y="57">C236</text>
<text x="255.9" y="58.5">33pF</text>
<text x="252.7" y="60.1">0201</text>
<text x="252.7" y="61.8">25V</text>
<text x="252.7" y="63.4">5%</text>
<text x="6.3" y="70.1">J200</text>
<text x="15" y="70.7">L278</text>
<text x="18.7" y="70.7">1.0nH</text>
<text x="22.5" y="70.7">±0.1nH</text>
<text x="29.9" y="70.7">1.0×0.5mm</text>
<text x="67.2" y="70.7">J103</text>
<text x="106" y="69">FL204</text>
<text x="27.4" y="74.4">C280</text>
<text x="27.4" y="75.7">NM</text>
<text x="27.4" y="76.9">0402</text>
<text x="46.1" y="73.2">R205</text>
<text x="46.1" y="75.7">0402</text>
<text x="52.3" y="73.2">0R</text>
<text x="52.3" y="75.7">±5%</text>
<text x="79.7" y="72.6">L226</text>
<text x="79.7" y="77.7">2.0nH</text>
<text x="127" y="75.7">C296</text>
<text x="130.7" y="75.7">22P 0201 ±5%25V</text>
<text x="56" y="79.4">C278</text>
<text x="56" y="80.7">NM</text>
<text x="56" y="81.9">0402</text>
<text x="63.5" y="79.4">MM8030-2610B</text>
<text x="79.7" y="79.3">±0.2nH</text>
<text x="79.7" y="80.9">0.6×0.3mm</text>
<text x="91.6" y="79.4">L256</text>
<text x="91.6" y="80.9">9.1nH</text>
<text x="140.7" y="83.2">0201</text>
<text x="141.4" y="80.7">L259</text>
<text x="141.4" y="82.2">NM</text>
<text x="146.9" y="80.7">R231</text>
<text x="146.9" y="81.9">0R</text>
<text x="146.9" y="83.2">±5%</text>
<text x="16.2" y="85">J201</text>
<text x="26.2" y="85.7">R209</text>
<text x="26.2" y="88.1">±5%</text>
<text x="31.2" y="85.7">0R</text>
<text x="31.2" y="88.1">0402</text>
<text x="88.4" y="86.3">±3%</text>
<text x="88.4" y="87.9">0.6×0.3mm</text>
<text x="106.8" y="87.4">B8636</text>
<text x="128.2" y="89.4">L273</text>
<text x="146.9" y="84.4">0201</text>
<text x="16.2" y="95">J203</text>
<text x="26.2" y="95.6">R230</text>
<text x="31.2" y="95.6">0R</text>
<text x="128.2" y="90.6">9.1nH</text>
<text x="128.2" y="91.9">9.1nH±5%</text>
<text x="128.2" y="93.1">0201</text>
<text x="26.2" y="98.1">±5%</text>
<text x="31.2" y="98.1">0402</text>
<text x="108.3" y="103.1">C270</text>
<text x="108.3" y="104.3">15pF</text>
<text x="108.3" y="106.8">25V</text>
<text x="108.3" y="105.6">5%</text>
<text x="48.6" y="113">C267</text>
<text x="53.6" y="113">C298</text>
<text x="87.2" y="108.1">S201</text>
<text x="108.3" y="108.1">0201</text>
<text x="48.6" y="114.3">15pF</text>
<text x="48.6" y="118">0201</text>
<text x="48.6" y="116.8">25V</text>
<text x="48.6" y="115.5">5%</text>
<text x="53.6" y="114.3">15pF</text>
<text x="53.6" y="118">0201</text>
<text x="53.6" y="116.8">25V</text>
<text x="53.6" y="115.5">5%</text>
<text x="63.5" y="116.8">L295</text>
<text x="63.5" y="118">NM</text>
<text x="63.5" y="119.3">0201</text>
<text x="71" y="115.5">C297</text>
<text x="71" y="116.8">22P</text>
<text x="71" y="119.3">25V</text>
<text x="71.3" y="118">±5%</text>
<text x="74.7" y="116.8">L263</text>
<text x="74.7" y="118">NM</text>
<text x="74.7" y="119.3">0201</text>
<text x="71" y="120.9">0201</text>
<text x="90.9" y="120.5">RF1613</text>
</g>
<g font-size="1.1">
<text x="83.4" y="4.7">close to WTR1625</text>
<text x="159.1" y="4.7">1</text>
<text x="162.7" y="4.7">2</text>
<text x="173.9" y="5.4">TX_RF_IN_B5_B8</text>
<text x="27.2" y="7.2">1</text>
<text x="30.8" y="7.2">2</text>
<text x="165.3" y="6.6" transform="rotate(-90 165.3 6.6)">1</text>
<text x="25.9" y="13.4">1</text>
<text x="29.5" y="13.4">2</text>
<text x="47.1" y="17.1">2</text>
<text x="47.1" y="13.4">6</text>
<text x="47.1" y="12.2">9</text>
<text x="60.7" y="15.9">5</text>
<text x="60.7" y="17.1">7</text>
<text x="60.7" y="12.2">1</text>
<text x="67" y="12.2">1</text>
<text x="74.3" y="12.2">2</text>
<text x="75.7" y="15.3" transform="rotate(-90 75.7 15.3)">1</text>
<text x="84.4" y="12.2">1</text>
<text x="91.8" y="12.2">2</text>
<text x="103" y="12.8">WTR_PRX_MB2</text>
<text x="165.3" y="13.9" transform="rotate(-90 165.3 13.9)">2</text>
<text x="201.4" y="17.1">1</text>
<text x="205" y="17.1">2</text>
<text x="221.3" y="17.1">1</text>
<text x="232.4" y="17.1">2</text>
<text x="245" y="17.1">1</text>
<text x="248.6" y="17.1">2</text>
<text x="261.2" y="17.1">1</text>
<text x="268.5" y="17.1">2</text>
<text x="276" y="17.8">WTR_DRX_HB1</text>
<text x="47.1" y="18.4">3</text>
<text x="47.1" y="19.6">4</text>
<text x="60.7" y="18.4">8</text>
<text x="60.7" y="19.6">10</text>
<text x="75.7" y="18.9" transform="rotate(-90 75.7 18.9)">2</text>
<text x="85.7" y="18.4">1</text>
<text x="93" y="18.4">2</text>
<text x="95.6" y="18.4">1</text>
<text x="99.2" y="18.4">2</text>
<text x="128" y="18.4">1</text>
<text x="211.3" y="19" transform="rotate(-90 211.3 19)">1</text>
<text x="227.5" y="22.7" transform="rotate(-90 227.5 22.7)">3</text>
<text x="240" y="20.3" transform="rotate(-90 240 20.3)">1</text>
<text x="211.3" y="26.4" transform="rotate(-90 211.3 26.4)">2</text>
<text x="240" y="27.6" transform="rotate(-90 240 27.6)">2</text>
<text x="256.2" y="27.6" transform="rotate(-90 256.2 27.6)">2</text>
<text x="256.2" y="24" transform="rotate(-90 256.2 24)">1</text>
<text x="28.4" y="32.1">1</text>
<text x="35.8" y="32.1">2</text>
<text x="38.4" y="34" transform="rotate(-90 38.4 34)">1</text>
<text x="47.1" y="32.1">1</text>
<text x="47.1" y="35.8">3</text>
<text x="47.1" y="34.6">2</text>
<text x="60.7" y="35.8">5</text>
<text x="60.7" y="32.1">4</text>
<text x="83.2" y="34" transform="rotate(-90 83.2 34)">1</text>
<text x="89.4" y="32.1">1</text>
<text x="93" y="32.1">2</text>
<text x="103" y="32.8">WTR_DRX_HB4</text>
<text x="150.4" y="30.8">1</text>
<text x="154" y="30.8">2</text>
<text x="156.6" y="32.7" transform="rotate(-90 156.6 32.7)">1</text>
<text x="160.3" y="30.8">1</text>
<text x="167.7" y="30.8">2</text>
<text x="175.2" y="31.5">TX_RF_IN_B3</text>
<text x="38.4" y="37.6" transform="rotate(-90 38.4 37.6)">2</text>
<text x="83.2" y="41.3" transform="rotate(-90 83.2 41.3)">2</text>
<text x="156.6" y="36.4" transform="rotate(-90 156.6 36.4)">2</text>
<text x="198.9" y="43.3">1</text>
<text x="206.3" y="43.3">2</text>
<text x="208.9" y="45.2" transform="rotate(-90 208.9 45.2)">1</text>
<text x="217.6" y="43.3">1</text>
<text x="217.6" y="47">3</text>
<text x="217.6" y="45.8">2</text>
<text x="231.2" y="47">5</text>
<text x="231.2" y="43.3">4</text>
<text x="253.7" y="46.4" transform="rotate(-90 253.7 46.4)">1</text>
<text x="259.9" y="43.3">1</text>
<text x="267.2" y="43.3">2</text>
<text x="273.5" y="44">WTR_DRX_MB3</text>
<text x="208.9" y="48.8" transform="rotate(-90 208.9 48.8)">2</text>
<text x="253.7" y="53.8" transform="rotate(-90 253.7 53.8)">2</text>
<text x="253.7" y="58.8" transform="rotate(-90 253.7 58.8)">2</text>
<text x="253.7" y="55.1" transform="rotate(-90 253.7 55.1)">1</text>
<text x="9.6" y="71.9">1</text>
<text x="17.2" y="71.9">1</text>
<text x="24.5" y="71.9">2</text>
<text x="51.1" y="68.1">close to ANT</text>
<text x="65.7" y="70.1" transform="rotate(-90 65.7 70.1)">3</text>
<text x="25.9" y="72.6" transform="rotate(-90 25.9 72.6)">1</text>
<text x="47.1" y="74.4">1</text>
<text x="53.2" y="74.4">2</text>
<text x="54.5" y="77.6" transform="rotate(-90 54.5 77.6)">1</text>
<text x="60.8" y="74.4">2</text>
<text x="70.6" y="74.4">1</text>
<text x="78.2" y="74.4">1</text>
<text x="85.6" y="74.4">2</text>
<text x="89.4" y="77.6" transform="rotate(-90 89.4 77.6)">1</text>
<text x="100.6" y="74.4">1</text>
<text x="121.6" y="75.6">4</text>
<text x="121.6" y="76.9">9</text>
<text x="134.2" y="76.9">1</text>
<text x="137.8" y="76.9">2</text>
<text x="142.9" y="76.9">1</text>
<text x="145.3" y="73.8">GPS_OUT</text>
<text x="149" y="76.9">2</text>
<text x="154.4" y="73.1">close to DPDT</text>
<text x="181.8" y="77.4">DIV_OUT</text>
<text x="25.9" y="78.7" transform="rotate(-90 25.9 78.7)">2</text>
<text x="54.5" y="83.7" transform="rotate(-90 54.5 83.7)">2</text>
<text x="65.7" y="79.9" transform="rotate(-90 65.7 79.9)">4</text>
<text x="100.6" y="80.6">2</text>
<text x="100.6" y="81.9">3</text>
<text x="100.6" y="83.1">5</text>
<text x="121.6" y="79.4">6</text>
<text x="121.6" y="80.6">7</text>
<text x="121.6" y="81.9">8</text>
<text x="121.6" y="83.1">10</text>
<text x="139.2" y="78.8" transform="rotate(-90 139.2 78.8)">1</text>
<text x="19.6" y="86.8">1</text>
<text x="27.2" y="86.8">1</text>
<text x="33.3" y="86.8">2</text>
<text x="89.4" y="84.9" transform="rotate(-90 89.4 84.9)">2</text>
<text x="126.7" y="87.5" transform="rotate(-90 126.7 87.5)">1</text>
<text x="139.2" y="86.1" transform="rotate(-90 139.2 86.1)">2</text>
<text x="103" y="95.4">VREG_L16_2P7</text>
<text x="126.7" y="94.8" transform="rotate(-90 126.7 94.8)">2</text>
<text x="19.6" y="96.8">1</text>
<text x="27.2" y="96.8">1</text>
<text x="33.3" y="96.8">2</text>
<text x="106.8" y="107.3" transform="rotate(-90 106.8 107.3)">2</text>
<text x="106.8" y="103.7" transform="rotate(-90 106.8 103.7)">1</text>
<text x="47.1" y="113.6" transform="rotate(-90 47.1 113.6)">1</text>
<text x="52" y="113.6" transform="rotate(-90 52 113.6)">1</text>
<text x="69.5" y="113">1</text>
<text x="73.1" y="113">2</text>
<text x="85.7" y="109.3">2</text>
<text x="85.7" y="110.5">1</text>
<text x="85.7" y="113">7</text>
<text x="96.7" y="110.5">9</text>
<text x="96.7" y="111.7">11</text>
<text x="96.7" y="113">6</text>
<text x="96.7" y="109.3">3</text>
<text x="119.1" y="113.7">DRX_B1</text>
<text x="119.1" y="112.4">DRX_B3</text>
<text x="119.1" y="111.2">DRX_B41</text>
<text x="128.2" y="111.2">&lt;6&gt;</text>
<text x="128.2" y="113.7">&lt;6&gt;</text>
<text x="128.2" y="112.4">&lt;6&gt;</text>
<text x="47.1" y="117.3" transform="rotate(-90 47.1 117.3)">2</text>
<text x="52" y="117.3" transform="rotate(-90 52 117.3)">2</text>
<text x="67" y="114.9" transform="rotate(-90 67 114.9)">1</text>
<text x="78.2" y="114.9" transform="rotate(-90 78.2 114.9)">1</text>
<text x="85" y="116.7">13</text>
<text x="85" y="114.2">10</text>
<text x="85" y="115.5">12</text>
<text x="96.7" y="114.2">4</text>
<text x="96.7" y="115.5">5</text>
<text x="96.7" y="116.7">8</text>
<text x="67" y="122.2" transform="rotate(-90 67 122.2)">2</text>
<text x="78.2" y="122.2" transform="rotate(-90 78.2 122.2)">2</text>
<text x="94.6" y="131.6">close to WTR1625</text>
<text x="225.3" y="175.3">Title</text>
<text x="225.3" y="179">Size</text>
<text x="230.3" y="179">Document Number</text>
<text x="230.3" y="176.5">X4</text>
<text x="266.4" y="179">Rev</text>
<text x="225.3" y="182.7">Date:</text>
<text x="226.6" y="180.2">A2</text>
<text x="230.3" y="180.2">&lt;Doc&gt;</text>
<text x="231.8" y="182.7">Tuesday, December 16, 2014</text>
<text x="250.2" y="182.7">Sheet</text>
<text x="256.4" y="182.7">3</text>
<text x="260.2" y="182.7">of</text>
<text x="263.9" y="182.7">31</text>
<text x="267.3" y="180.4">P0</text>
<text x="252.7" y="187.6">close to WTR1625</text>
</g>
<g font-size="1.1" fill="#000040">
<text x="142.9" y="5.2">WTR_TX_LB1</text>
<text x="12.2" y="7.7">RX_GSM1900</text>
<text x="12.2" y="14">RX_GSM1800</text>
<text x="185.2" y="17.7">DRX_B41</text>
<text x="12.2" y="32.6">DRX_B1</text>
<text x="134.2" y="31.4">WTR_TX_MB4</text>
<text x="182.7" y="43.8">DRX_B3</text>
<text x="23.4" y="109.8">DIV_SWITCH_CTL1</text>
<text x="23.4" y="111">DIV_SWITCH_CTL2</text>
<text x="57" y="116">DIV_OUT</text>
</g>
<g font-size="1.1" fill="#f00">
<text x="152.2" y="4.7" transform="rotate(180 152.2 4.7)">o</text>
<text x="171.2" y="5.3">o</text>
<text x="21.6" y="7.2" transform="rotate(180 21.6 7.2)">o</text>
<text x="21.6" y="13.4" transform="rotate(180 21.6 13.4)">o</text>
<text x="100.2" y="12.7">o</text>
<text x="194.6" y="17.1" transform="rotate(180 194.6 17.1)">o</text>
<text x="273.2" y="17.7">o</text>
<text x="21.6" y="32.1" transform="rotate(180 21.6 32.1)">o</text>
<text x="100.2" y="32.7">o</text>
<text x="143.5" y="30.8" transform="rotate(180 143.5 30.8)">o</text>
<text x="172.4" y="31.4">o</text>
<text x="192.1" y="43.3" transform="rotate(180 192.1 43.3)">o</text>
<text x="270.7" y="43.9">o</text>
<text x="147.8" y="76.2">o</text>
<text x="178.5" y="76.9" transform="rotate(180 178.5 76.9)">o</text>
<text x="39" y="109.2" transform="rotate(180 39 109.2)">o</text>
<text x="39" y="110.5" transform="rotate(180 39 110.5)">o</text>
<text x="61.4" y="113" transform="rotate(180 61.4 113)">o</text>
<text x="116.4" y="113.6">o</text>
<text x="116.4" y="112.3">o</text>
<text x="116.4" y="111.1">o</text>
</g>
<g font-size="1.1" fill="#004080">
<text x="49.2" y="17.9">GND</text>
<text x="49.2" y="14.2">INPUT</text>
<text x="49.2" y="13">INPUT</text>
<text x="54.5" y="13">OUTPUT</text>
<text x="56.6" y="16.7">GND</text>
<text x="56.6" y="17.9">GND</text>
<text x="223.4" y="17.9">TX</text>
<text x="228.6" y="17.9">ANT</text>
<text x="49.2" y="19.2">GND</text>
<text x="49.2" y="20.4">GND</text>
<text x="56.6" y="19.2">GND</text>
<text x="56.6" y="20.4">GND</text>
<text x="130.1" y="19.2">1</text>
<text x="228.3" y="20.6" transform="rotate(-90 228.3 20.6)">GND</text>
<text x="49.2" y="32.9">IN</text>
<text x="49.2" y="35.4">GND1</text>
<text x="56.8" y="32.9">OUT</text>
<text x="49.2" y="36.6">GND2</text>
<text x="56" y="36.6">GND3</text>
<text x="219.7" y="44.1">IN</text>
<text x="219.7" y="47.8">GND2</text>
<text x="219.7" y="46.6">GND1</text>
<text x="226.5" y="47.8">GND3</text>
<text x="227.3" y="44.1">OUT</text>
<text x="7.5" y="72.7">1</text>
<text x="62.9" y="75.2">OUT</text>
<text x="66.5" y="77.8" transform="rotate(-90 66.5 77.8)">GND</text>
<text x="66.5" y="74.1" transform="rotate(-90 66.5 74.1)">GND</text>
<text x="68" y="75.2">IN</text>
<text x="102.7" y="75.2">ANT input</text>
<text x="105.5" y="77.7">NON-GPS/GLONASS output</text>
<text x="108.4" y="76.4">GPS/GLONASS output</text>
<text x="102.7" y="81.4">GND</text>
<text x="102.7" y="82.7">GND</text>
<text x="102.7" y="83.9">GND</text>
<text x="117.6" y="80.2">GND</text>
<text x="117.6" y="81.4">GND</text>
<text x="117.6" y="82.7">GND</text>
<text x="117.6" y="83.9">GND</text>
<text x="17.5" y="87.6">1</text>
<text x="17.5" y="97.6">1</text>
<text x="87.8" y="110">CTL1</text>
<text x="87.8" y="111.3">CTL2</text>
<text x="87.8" y="113.8">ANT</text>
<text x="92.9" y="110">VDD</text>
<text x="93.1" y="111.3">RF1</text>
<text x="93.1" y="112.5">RF2</text>
<text x="93.1" y="113.8">RF3</text>
<text x="87.8" y="117.5">GND6</text>
<text x="87.8" y="115">GND4</text>
<text x="87.8" y="116.3">GND5</text>
<text x="92.1" y="115">GND1</text>
<text x="92.1" y="116.3">GND2</text>
<text x="92.1" y="117.5">GND3</text>
</g>
<g font-size=".9">
<text x="30.1" y="1">5</text>
<text x="87.8" y="1">4</text>
<text x="145.5" y="1">3</text>
<text x="203.2" y="1">2</text>
<text x="260.9" y="1">1</text>
<text x=".4" y="27.5">D</text>
<text x="290.1" y="27.5">D</text>
<text x=".4" y="78.3">C</text>
<text x="290.1" y="78.3">C</text>
<text x=".4" y="129.1">B</text>
<text x="290.1" y="129.1">B</text>
<text x=".4" y="179.9">A</text>
<text x="290.1" y="179.9">A</text>
<text x="30.1" y="205.4">5</text>
<text x="87.8" y="205.4">4</text>
<text x="145.5" y="205.4">3</text>
<text x="203.2" y="205.4">2</text>
<text x="260.9" y="205.4">1</text>
</g>
</svg>
